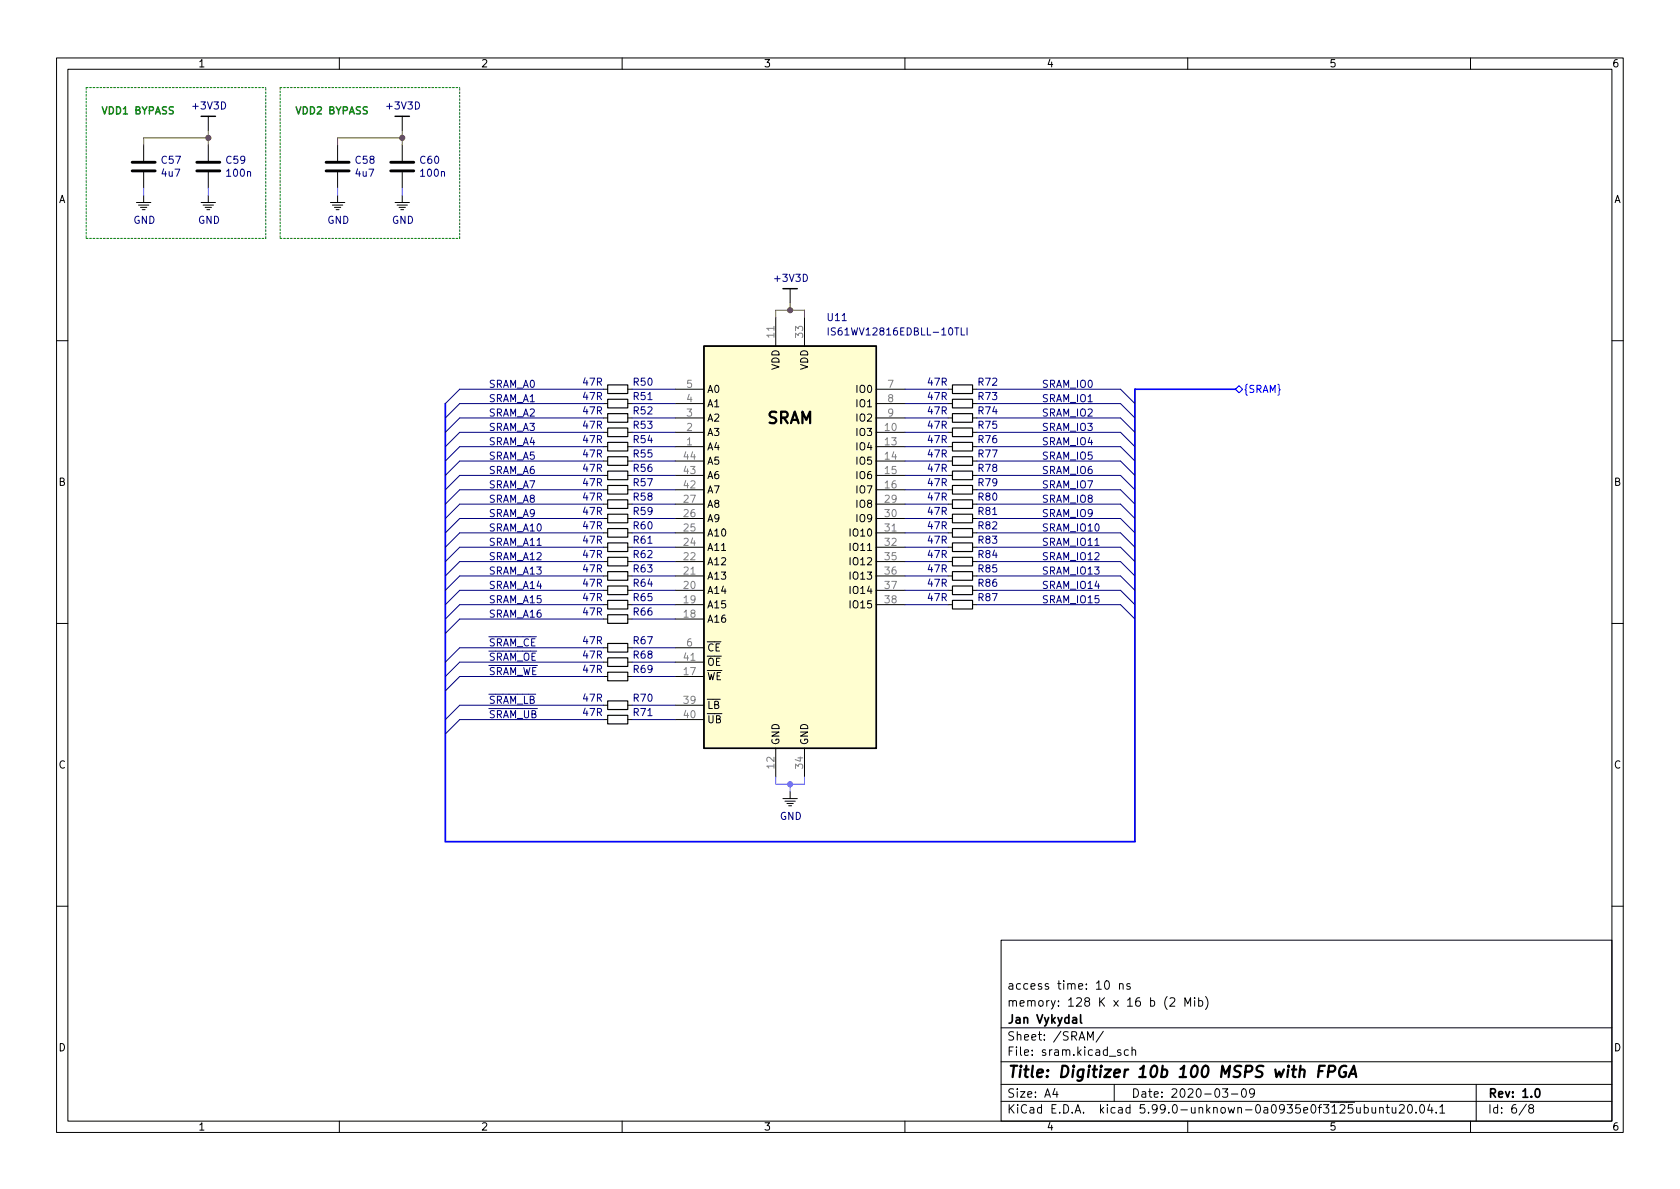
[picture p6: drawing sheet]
<svg xmlns="http://www.w3.org/2000/svg" width="297mm" height="210mm" viewBox="0 0 297 210" stroke-linecap="round" stroke-linejoin="round" font-family="sans-serif">
<g fill="none" stroke="#000" stroke-width=".18">
<path d="M10 10.2h277v190.1h-277zM12 12.2h273v186.1h-273zM60 10.2v2M110 10.2v2M160 10.2v2M210 10.2v2M260 10.2v2M24.1 35.8h2.6M24.5 36.3h1.8M24.8 36.7h1.2M25.1 37.1h.6M25.4 25.6v2.8"/>
<path d="M25.4 30.5v2.8M25.4 34.5v1.3M35.6 35.8h2.5M35.9 36.3h1.8M36.3 36.7h1.1M36.6 37.1h.5M36.8 20.6v2.5M36.8 25.6v2.8M36.8 30.5v2.8M36.8 34.5v1.3M58.4 35.8h2.6M58.8 36.3h1.8"/>
<path d="M59.1 36.7h1.1M59.4 37.1h.5M59.7 25.6v2.8M59.7 30.5v2.8M59.7 34.5v1.3M69.8 35.8h2.6M70.2 36.3h1.8M70.6 36.7h1.1M70.9 37.1h.5M71.1 20.6v2.5M71.1 25.6v2.8M71.1 30.5v2.8"/>
<path d="M71.1 34.5v1.3M137.2 56.1v5.1M139.7 51v2.6M142.2 56.1v5.1M10 60.2h2M106.7 79h.7M106.7 76.4h.7M106.7 73.9h.7M106.7 71.4h.7M106.7 68.8h.7M111 79h.8M111 76.4h.8"/>
<path d="M111 73.9h.8M111 71.4h.8M111 68.8h.8M119.4 79h5.1M119.4 76.4h5.1M119.4 73.9h5.1M119.4 71.4h5.1M119.4 68.8h5.1M154.9 79h5.1M154.9 76.4h5.1M154.9 73.9h5.1M154.9 71.4h5.1"/>
<path d="M154.9 68.8h5.1M167.6 79h.8M167.6 76.4h.8M167.6 73.9h.8M167.6 71.4h.8M167.6 68.8h.8M172 79h.7M172 76.4h.7M172 73.9h.7M172 71.4h.7M172 68.8h.7M285 60.2h2"/>
<path d="M106.7 86.6h.7M106.7 99.3h.7M106.7 96.8h.7M106.7 81.5h.7M106.7 84.1h.7M106.7 94.2h.7M106.7 91.7h.7M106.7 89.1h.7M111 86.6h.8M111 99.3h.8M111 96.8h.8M111 81.5h.8"/>
<path d="M111 84.1h.8M111 94.2h.8M111 91.7h.8M111 89.1h.8M119.4 86.6h5.1M119.4 99.3h5.1M119.4 96.8h5.1M119.4 81.5h5.1M119.4 84.1h5.1M119.4 94.2h5.1M119.4 91.7h5.1M119.4 89.1h5.1"/>
<path d="M154.9 86.6h5.1M154.9 99.3h5.1M154.9 96.8h5.1M154.9 81.5h5.1M154.9 84.1h5.1M154.9 94.2h5.1M154.9 91.7h5.1M154.9 89.1h5.1M167.6 86.6h.8M167.6 99.3h.8M167.6 96.8h.8M167.6 81.5h.8"/>
<path d="M167.6 84.1h.8M167.6 94.2h.8M167.6 91.7h.8M167.6 89.1h.8M172 86.6h.7M172 99.3h.7M172 96.8h.7M172 81.5h.7M172 84.1h.7M172 94.2h.7M172 91.7h.7M172 89.1h.7"/>
<path d="M10 110.2h2M106.7 104.4h.7M106.7 106.9h.7M106.7 119.6h.7M106.7 109.5h.7M106.7 101.8h.7M106.7 117.1h.7M106.7 114.5h.7M111 104.4h.8M111 106.9h.8M111 119.6h.8M111 109.5h.8"/>
<path d="M111 101.8h.8M111 117.1h.8M111 114.5h.8M119.4 104.4h5.1M119.4 106.9h5.1M119.4 119.6h5.1M119.4 109.5h5.1M119.4 101.8h5.1M119.4 117.1h5.1M119.4 114.5h5.1M154.9 104.4h5.1M154.9 106.9h5.1"/>
<path d="M154.9 101.8h5.1M167.6 104.4h.8M167.6 106.9h.8M167.6 101.8h.8M172 104.4h.7M172 106.9h.7M172 101.8h.7M285 110.2h2M106.7 124.7h.7M106.7 127.2h.7M111 124.7h.8M111 127.2h.8"/>
<path d="M119.4 124.7h5.1M119.4 127.2h5.1M137.2 132.3v5.1M139.7 139.9v1.3M142.2 132.3v5.1M138.4 141.2h2.6M138.8 141.7h1.8M139.1 142.1h1.2M139.4 142.5h.6M10 160.2h2M177 166.3h108v32h-108zM195.4 173.6l.2-.2a.81 .81 0 0 1 .6 .7 .81 .81 0 0 1-.3 .8h-.1a.81 .81 0 0 1-.4-1.3z"/>
<path d="M197.9 174.1l.2-.2 .4 .1 .1 .9M197.9 173.9v1M199.8 174l-.4-.1-.2 .2 .1 .3 .5 .1v.4h-.6M206.4 176.2a1.72 1.72 0 0 0 0 2.3M206.9 176.6l.5-.2 .2 .2 .1 .3-.9 1h.9M209.5 177.9v-1.5l.5 1.1 .5-1.1v1.5M211.2 176.4v.2M211.2 176.9v1M211.9 177l.5-.1 .2 .3v.4l-.1 .3h-.6M211.9 176.4v1.5M213.1 176.2a1.72 1.72 0 0 1 0 2.3M285 160.2h2"/>
<path d="M60 198.3v2M110 198.3v2M160 198.3v2M177 194.8h108M177 191.8h108M177 187.8h108M177 181.8h108M186.5 192.5l-.4 1h1M186.9 193v1M192.3 183.9v-1.5l.5 1.1 .5-1.1v1.5M195.1 182.4l-1.3 1.9M197 191.8v3"/>
<path d="M198.1 185.7l-.3-.1-.2 .2v.3l.5 .1v.4h-.5M199.5 185.7l-.4-.1-.3 .3v.4l.1 .3h.6M200.1 185.8l.3-.2 .3 .1 .1 .9M200.1 185.1v1.5M210 198.3v2M216.1 192.5h1l-.5 .6 .4 .1v.7l-.2 .1h-.4l-.3-.1M217.7 193.5h1.2M219.7 192.6l.2-.1a.81 .81 0 0 1 .5 .7 .81 .81 0 0 1-.3 .8h-.1a.81 .81 0 0 1-.6-.6 .81 .81 0 0 1 .3-.8zM221.8 193.2l-.3 .3-.4-.1-.2-.2 .2-.6 .4-.1 .2 .2a.99 .99 0 0 1-.3 1.3h-.3M242.6 195.8v1h.4l.2-.1M243.2 195.8v1M243.9 196l.2-.2 .4 .1 .1 .9"/>
<path d="M243.9 195.8v1M245.1 195.8h.5M245.3 195.3v1.3l.3 .2M246.1 195.8l.1 1h.4l.2-.1M246.8 195.8v1M247.4 195.5l.6-.2 .2 .2 .1 .3-.9 1h.9M249 195.5l.2-.2a.81 .81 0 0 1 .6 .7 .81 .81 0 0 1-.3 .8h-.1a.81 .81 0 0 1-.4-1.3zM250.4 196.7v.1M251.2 195.4l.2-.1a.81 .81 0 0 1 .5 .7 .81 .81 0 0 1-.3 .8h-.1a.81 .81 0 0 1-.6-.6 .81 .81 0 0 1 .3-.8zM252.8 195.3l-.4 1h1M253.1 195.8v1M253.9 196.7v.1"/>
<path d="M254.6 195.8l.4-.5v1.5M254.6 196.8h.8M260 198.3v2M261 191.8v6.5M269.9 195.3l-1.3 1.9M270.6 196l-.3-.3 .1-.2 .2-.2 .4 .1 .2 .2-.1 .2-.7 .2-.1 .3v.2l.3 .3h.4l.2-.3-.1-.4-.2-.1"/>
</g>
<path d="M191.1 179.4v1.3l.2 .2M271.6 192.6l.2-.1a.82 .82 0 0 1 .6 .7 .82 .82 0 0 1-.3 .8h-.2a.81 .81 0 0 1-.6-.6 .81 .81 0 0 1 .3-.8z" fill="none" stroke="#000" stroke-width=".3"/>
<path d="M233.2 189.4h.6M234.2 188.5h-.9l-.3 2M234.9 189.5h.7a.55 .55 0 0 0 .5-.5 .55 .55 0 0 0-.3-.5h-.8l-.2 2M238 188.6a1.02 1.02 0 0 0-1.2 .6 1.02 1.02 0 0 0 .5 1.3l.6-.2 .1-.7h-.4M238.5 190.5l.9-2 .4 2M238.7 189.9h1" fill="none" stroke="#000" stroke-width=".4"/>
<g fill="none" stroke="#000" stroke-width=".2">
<path d="M107.4 78.2h3.6v1.6h-3.6zM107.4 68.1h3.6v1.5h-3.6zM107.4 70.6h3.6v1.5h-3.6zM107.4 73.1h3.6v1.6h-3.6zM107.4 75.7h3.6v1.5h-3.6zM168.4 73.1h3.6v1.6h-3.6zM168.4 68.1h3.6v1.5h-3.6zM168.4 75.7h3.6v1.5h-3.6zM168.4 70.6h3.6v1.5h-3.6zM168.4 78.2h3.6v1.6h-3.6zM107.4 83.3h3.6v1.5h-3.6zM107.4 90.9h3.6v1.6h-3.6z"/>
<path d="M107.4 88.4h3.6v1.5h-3.6zM107.4 93.5h3.6v1.5h-3.6zM107.4 85.8h3.6v1.6h-3.6zM107.4 80.8h3.6v1.5h-3.6zM107.4 96h3.6v1.5h-3.6zM107.4 98.5h3.6v1.6h-3.6zM168.4 85.8h3.6v1.6h-3.6zM168.4 98.5h3.6v1.6h-3.6zM168.4 96h3.6v1.5h-3.6zM168.4 93.5h3.6v1.5h-3.6zM168.4 88.4h3.6v1.5h-3.6zM168.4 90.9h3.6v1.6h-3.6z"/>
<path d="M168.4 80.8h3.6v1.5h-3.6zM168.4 83.3h3.6v1.5h-3.6zM107.4 103.6h3.6v1.6h-3.6zM107.4 108.7h3.6v1.5h-3.6zM107.4 106.2h3.6v1.5h-3.6zM107.4 101.1h3.6v1.5h-3.6zM107.4 116.3h3.6v1.6h-3.6zM107.4 118.9h3.6v1.5h-3.6zM107.4 113.8h3.6v1.5h-3.6zM168.4 103.6h3.6v1.6h-3.6zM168.4 106.2h3.6v1.5h-3.6zM168.4 101.1h3.6v1.5h-3.6z"/>
<path d="M107.4 126.5h3.6v1.5h-3.6zM107.4 123.9h3.6v1.6h-3.6z"/>
</g>
<path d="M124.5 61.2h30.4v71.1h-30.4z" fill="#fffed0" stroke="#fffed0" stroke-width=".18"/>
<path d="M35.6 20.6h2.5M69.8 20.6h2.6M138.4 51h2.6M124.5 61.2h30.4v71.1h-30.4z" fill="none" stroke="#000" stroke-width=".25"/>
<path d="M146.4 58v1.2M147.7 58h-.5l-.2 .1v.4l.6 .2 .1 .3-.2 .2h-.5M170 58v1.2h.6M171 58v1.2" fill="none" stroke="#000084" stroke-width=".18"/>
<path d="M23.4 30.2h4M23.4 28.7h4M34.8 30.2h4.1M34.8 28.7h4.1M57.7 30.2h4M57.7 28.7h4M69.1 30.2h4.1M69.1 28.7h4.1" fill="none" stroke="#000" stroke-width=".51"/>
<path d="M218.4 68.8l.7-.6 .6 .6-.6 .7z" fill="none" stroke="#00f" stroke-width=".18"/>
<path d="M15.2 15.5v26.7M15.2 15.5h31.8M49.5 15.5h31.8M49.5 15.5v26.7M15.2 42.2h31.8M47 42.2v-26.7M49.5 42.2h31.8M81.3 42.2v-26.7" fill="none" stroke="#008000" stroke-width=".18" stroke-dasharray=".3 .3"/>
<path d="M218.4 68.8h-17.7v80h-122v-77.4" fill="none" stroke="#00f" stroke-width=".3"/>
<g fill="none" stroke="#000080" stroke-width=".18">
<path d="M106.7 79h-25.4l-2.6 2.5M106.7 76.4h-25.4l-2.6 2.6M106.7 73.9h-25.4l-2.6 2.5M106.7 68.8h-25.4l-2.6 2.6M106.7 71.4h-25.4l-2.6 2.5M111.8 79h7.6M111.8 76.4h7.6M111.8 73.9h7.6M111.8 68.8h7.6M111.8 71.4h7.6M160 79h7.6M160 76.4h7.6"/>
<path d="M160 73.9h7.6M160 68.8h7.6M160 71.4h7.6M172.7 79h25.4l2.6 2.5M172.7 76.4h25.4l2.6 2.6M172.7 73.9h25.4l2.6 2.5M172.7 68.8h25.4l2.6 2.6M172.7 71.4h25.4l2.6 2.5M106.7 81.5h-25.4l-2.6 2.6M106.7 89.1h-25.4l-2.6 2.6M106.7 99.3h-25.4l-2.6 2.5M106.7 96.8h-25.4l-2.6 2.5"/>
<path d="M106.7 94.2h-25.4l-2.6 2.6M106.7 91.7h-25.4l-2.6 2.5M106.7 86.6h-25.4l-2.6 2.5M106.7 84.1h-25.4l-2.6 2.5M111.8 81.5h7.6M111.8 89.1h7.6M111.8 99.3h7.6M111.8 96.8h7.6M111.8 94.2h7.6M111.8 91.7h7.6M111.8 86.6h7.6M111.8 84.1h7.6"/>
<path d="M160 81.5h7.6M160 89.1h7.6M160 99.3h7.6M160 96.8h7.6M160 94.2h7.6M160 91.7h7.6M160 86.6h7.6M160 84.1h7.6M172.7 81.5h25.4l2.6 2.6M172.7 89.1h25.4l2.6 2.6M172.7 99.3h25.4l2.6 2.5M172.7 96.8h25.4l2.6 2.5"/>
<path d="M172.7 94.2h25.4l2.6 2.6M172.7 91.7h25.4l2.6 2.5M172.7 86.6h25.4l2.6 2.5M172.7 84.1h25.4l2.6 2.5M106.7 117.1h-25.4l-2.6 2.5M106.7 119.6h-25.4l-2.6 2.6M106.7 109.5h-25.4l-2.6 2.5M106.7 106.9h-25.4l-2.6 2.6M106.7 104.4h-25.4l-2.6 2.5M106.7 101.8h-25.4l-2.6 2.6M106.7 114.5h-25.4l-2.6 2.6M111.8 117.1h7.6"/>
<path d="M111.8 119.6h7.6M111.8 109.5h7.6M111.8 106.9h7.6M111.8 104.4h7.6M111.8 101.8h7.6M111.8 114.5h7.6M160 106.9h7.6M160 104.4h7.6M160 101.8h7.6M172.7 106.9h25.4l2.6 2.6M172.7 104.4h25.4l2.6 2.5M172.7 101.8h25.4l2.6 2.6"/>
<path d="M106.7 124.7h-25.4l-2.6 2.5M106.7 127.2h-25.4l-2.6 2.6M111.8 124.7h7.6M111.8 127.2h7.6"/>
</g>
<path d="M36.8 23.1v2.5M36.8 24.4h-11.4v1.2M71.1 23.1v2.5M71.1 24.4h-11.4v1.2M137.2 56.1v-1.2h5v1.2M139.7 53.6v1.3" fill="none" stroke="#f00" stroke-width=".18"/>
<path d="M25.4 33.3v1.2M36.8 33.3v1.2M59.7 33.3v1.2M71.1 33.3v1.2M137.2 137.4v1.3h5v-1.3M139.7 138.7v1.2" fill="none" stroke="#1ec7ff" stroke-width=".18"/>
<circle cx="139.7" cy="138.7" r=".46" fill="#1ec7ff" stroke="#1ec7ff" stroke-width=".18"/>
<g fill="#f00" stroke="#f00" stroke-width=".18">
<circle cx="139.7" cy="54.9" r=".46"/>
<circle cx="36.8" cy="24.4" r=".46"/>
<circle cx="71.1" cy="24.4" r=".46"/>
</g>
<g font-size="2.8">
<text x="135.5" y="74.9">SRAM</text>
<text x="178" y="190.6">Title: Digitizer 10b 100 MSPS with FPGA</text>
</g>
<g font-size="2.1">
<text x="178" y="178">memory: 128 K x 16 b (2 Mib)</text>
<text x="178" y="175">access time: 10 ns</text>
<text x="178" y="184">Sheet: /SRAM/</text>
<text x="178" y="181">Jan Vykydal</text>
<text x="178" y="186.7">File: sram.kicad_sch</text>
<text x="178" y="196.9">KiCad E.D.A. kicad 5.99.0-unknown-0a0935e0f3~125~ubuntu20.04.1</text>
<text x="178" y="194.1">Size: A4</text>
<text x="200" y="194.1">Date: 2020-03-09</text>
<text x="263" y="194.1">Rev: 1.0</text>
<text x="263" y="196.9">Id: 6/8</text>
</g>
<g font-size="1.8">
<text x="35" y="11.9">1</text>
<text x="85" y="11.9">2</text>
<text x="135" y="11.9">3</text>
<text x="185" y="11.9">4</text>
<text x="235" y="11.9">5</text>
<text x="285" y="11.9">6</text>
<text x="10.3" y="35.9">A</text>
<text x="285.3" y="35.9">A</text>
<text x="137.8" y="65.5" transform="rotate(-90 137.8 65.5)">VDD</text>
<text x="142.9" y="65.5" transform="rotate(-90 142.9 65.5)">VDD</text>
<text x="125" y="69.5">A0</text>
<text x="151.6" y="69.5">IO0</text>
<text x="125" y="77.1">A3</text>
<text x="125" y="74.5">A2</text>
<text x="125" y="72">A1</text>
<text x="151.6" y="77.1">IO3</text>
<text x="151.6" y="72">IO1</text>
<text x="151.6" y="74.5">IO2</text>
<text x="125" y="79.6">A4</text>
<text x="125" y="82.2">A5</text>
<text x="151.6" y="79.6">IO4</text>
<text x="151.6" y="82.2">IO5</text>
<text x="10.3" y="85.9">B</text>
<text x="125" y="89.8">A8</text>
<text x="125" y="87.2">A7</text>
<text x="125" y="84.7">A6</text>
<text x="151.6" y="84.7">IO6</text>
<text x="151.6" y="87.2">IO7</text>
<text x="151.6" y="89.8">IO8</text>
<text x="285.3" y="85.9">B</text>
<text x="125" y="94.9">A10</text>
<text x="125" y="92.3">A9</text>
<text x="150.6" y="94.9">IO10</text>
<text x="151.6" y="92.3">IO9</text>
<text x="125" y="99.9">A12</text>
<text x="125" y="97.4">A11</text>
<text x="150.6" y="97.4">IO11</text>
<text x="150.6" y="99.9">IO12</text>
<text x="125" y="107.6">A15</text>
<text x="125" y="105">A14</text>
<text x="125" y="102.5">A13</text>
<text x="150.6" y="102.5">IO13</text>
<text x="150.6" y="105">IO14</text>
<text x="150.6" y="107.6">IO15</text>
<text x="125" y="110.1">A16</text>
<text x="125" y="117.7">~OE</text>
<text x="125" y="115.2">~CE</text>
<text x="125" y="120.3">~WE</text>
<text x="125" y="125.3">~LB</text>
<text x="125" y="127.9">~UB</text>
<text x="137.8" y="131.8" transform="rotate(-90 137.8 131.8)">GND</text>
<text x="142.9" y="131.8" transform="rotate(-90 142.9 131.8)">GND</text>
<text x="10.3" y="135.9">C</text>
<text x="285.3" y="135.9">C</text>
<text x="10.3" y="185.9">D</text>
<text x="285.3" y="185.9">D</text>
<text x="35" y="199.9">1</text>
<text x="85" y="199.9">2</text>
<text x="135" y="199.9">3</text>
<text x="185" y="199.9">4</text>
<text x="235" y="199.9">5</text>
<text x="285" y="199.9">6</text>
</g>
<g font-size="1.8" fill="#008000">
<text x="17.8" y="20.2">VDD1 BYPASS</text>
<text x="52.1" y="20.2">VDD2 BYPASS</text>
</g>
<g font-size="1.8" fill="#000084">
<text x="34.2" y="19.3">+3V3D</text>
<text x="68.5" y="19.3">+3V3D</text>
<text x="28.7" y="31.2">4u7</text>
<text x="40.2" y="31.2">100n</text>
<text x="63" y="31.2">4u7</text>
<text x="74.5" y="31.2">100n</text>
<text x="23.6" y="39.6">GND</text>
<text x="35" y="39.6">GND</text>
<text x="57.9" y="39.6">GND</text>
<text x="69.3" y="39.6">GND</text>
<text x="137.1" y="49.8">+3V3D</text>
<text x="147.5" y="59.3">IS61WV12816EDBLL-10TLI</text>
<text x="103.1" y="68.2">47R</text>
<text x="103.1" y="70.7">47R</text>
<text x="164.1" y="68.2">47R</text>
<text x="164.1" y="70.7">47R</text>
<text x="103.1" y="73.3">47R</text>
<text x="103.1" y="75.8">47R</text>
<text x="164.1" y="73.3">47R</text>
<text x="164.1" y="75.8">47R</text>
<text x="103.1" y="78.4">47R</text>
<text x="103.1" y="83.4">47R</text>
<text x="103.1" y="80.9">47R</text>
<text x="164.1" y="80.9">47R</text>
<text x="164.1" y="83.4">47R</text>
<text x="164.1" y="78.4">47R</text>
<text x="103.1" y="88.5">47R</text>
<text x="103.1" y="86">47R</text>
<text x="164.1" y="86">47R</text>
<text x="164.1" y="88.5">47R</text>
<text x="103.1" y="91.1">47R</text>
<text x="103.1" y="93.6">47R</text>
<text x="164.1" y="93.6">47R</text>
<text x="164.1" y="91.1">47R</text>
<text x="103.1" y="101.2">47R</text>
<text x="103.1" y="96.1">47R</text>
<text x="103.1" y="98.7">47R</text>
<text x="164.1" y="98.7">47R</text>
<text x="164.1" y="96.1">47R</text>
<text x="164.1" y="101.2">47R</text>
<text x="103.1" y="103.8">47R</text>
<text x="103.1" y="106.3">47R</text>
<text x="164.1" y="103.8">47R</text>
<text x="164.1" y="106.3">47R</text>
<text x="103.1" y="108.8">47R</text>
<text x="103.1" y="113.9">47R</text>
<text x="103.1" y="116.5">47R</text>
<text x="103.1" y="119">47R</text>
<text x="103.1" y="124.1">47R</text>
<text x="103.1" y="126.6">47R</text>
<text x="137.9" y="145">GND</text>
</g>
<g font-size="1.8" fill="#000080">
<text x="28.6" y="29">C57</text>
<text x="40.1" y="29">C59</text>
<text x="62.9" y="29">C58</text>
<text x="74.3" y="29">C60</text>
<text x="146.4" y="56.8">U11</text>
<text x="86.4" y="68.6">SRAM_A0</text>
<text x="86.4" y="71.1">SRAM_A1</text>
<text x="112.1" y="68.2">R50</text>
<text x="112.1" y="70.7">R51</text>
<text x="173" y="68.2">R72</text>
<text x="173" y="70.7">R73</text>
<text x="184.1" y="68.6">SRAM_IO0</text>
<text x="184.1" y="71.1">SRAM_IO1</text>
<text x="86.4" y="76.2">SRAM_A3</text>
<text x="86.4" y="73.6">SRAM_A2</text>
<text x="112.1" y="73.3">R52</text>
<text x="112.1" y="75.8">R53</text>
<text x="173" y="73.3">R74</text>
<text x="173" y="75.8">R75</text>
<text x="184.1" y="73.6">SRAM_IO2</text>
<text x="184.1" y="76.2">SRAM_IO3</text>
<text x="86.4" y="83.8">SRAM_A6</text>
<text x="86.4" y="81.3">SRAM_A5</text>
<text x="86.4" y="78.7">SRAM_A4</text>
<text x="112.1" y="78.4">R54</text>
<text x="112.1" y="83.4">R56</text>
<text x="112.1" y="80.9">R55</text>
<text x="173" y="80.9">R77</text>
<text x="173" y="83.4">R78</text>
<text x="173" y="78.4">R76</text>
<text x="184.1" y="78.7">SRAM_IO4</text>
<text x="184.1" y="81.3">SRAM_IO5</text>
<text x="184.1" y="83.8">SRAM_IO6</text>
<text x="86.4" y="86.3">SRAM_A7</text>
<text x="86.4" y="88.9">SRAM_A8</text>
<text x="112.1" y="88.5">R58</text>
<text x="112.1" y="86">R57</text>
<text x="173" y="86">R79</text>
<text x="173" y="88.5">R80</text>
<text x="184.1" y="86.3">SRAM_IO7</text>
<text x="184.1" y="88.9">SRAM_IO8</text>
<text x="86.4" y="91.4">SRAM_A9</text>
<text x="86.4" y="94">SRAM_A10</text>
<text x="112.1" y="91.1">R59</text>
<text x="112.1" y="93.6">R60</text>
<text x="173" y="93.6">R82</text>
<text x="173" y="91.1">R81</text>
<text x="184.1" y="94">SRAM_IO10</text>
<text x="184.1" y="91.4">SRAM_IO9</text>
<text x="86.4" y="99">SRAM_A12</text>
<text x="86.4" y="101.6">SRAM_A13</text>
<text x="86.4" y="96.5">SRAM_A11</text>
<text x="112.1" y="101.2">R63</text>
<text x="112.1" y="96.1">R61</text>
<text x="112.1" y="98.7">R62</text>
<text x="173" y="98.7">R84</text>
<text x="173" y="96.1">R83</text>
<text x="173" y="101.2">R85</text>
<text x="184.1" y="101.6">SRAM_IO13</text>
<text x="184.1" y="96.5">SRAM_IO11</text>
<text x="184.1" y="99">SRAM_IO12</text>
<text x="86.4" y="106.7">SRAM_A15</text>
<text x="86.4" y="104.1">SRAM_A14</text>
<text x="112.1" y="103.8">R64</text>
<text x="112.1" y="106.3">R65</text>
<text x="173" y="103.8">R86</text>
<text x="173" y="106.3">R87</text>
<text x="184.1" y="106.7">SRAM_IO15</text>
<text x="184.1" y="104.1">SRAM_IO14</text>
<text x="86.4" y="109.2">SRAM_A16</text>
<text x="112.1" y="108.8">R66</text>
<text x="112.1" y="113.9">R67</text>
<text x="86.4" y="114.3">~SRAM_CE</text>
<text x="86.4" y="116.8">~SRAM_OE</text>
<text x="86.4" y="119.4">~SRAM_WE</text>
<text x="112.1" y="116.5">R68</text>
<text x="112.1" y="119">R69</text>
<text x="86.4" y="124.4">~SRAM_LB</text>
<text x="112.1" y="124.1">R70</text>
<text x="86.4" y="127">~SRAM_UB</text>
<text x="112.1" y="126.6">R71</text>
</g>
<g font-size="1.8" fill="#808080">
<text x="136.9" y="59.7" transform="rotate(-90 136.9 59.7)">11</text>
<text x="142" y="59.7" transform="rotate(-90 142 59.7)">33</text>
<text x="121.4" y="71.1">4</text>
<text x="121.4" y="68.6">5</text>
<text x="157" y="68.6">7</text>
<text x="157" y="71.1">8</text>
<text x="121.4" y="76.2">2</text>
<text x="121.4" y="73.7">3</text>
<text x="156.5" y="76.2">10</text>
<text x="157" y="73.7">9</text>
<text x="120.9" y="83.8">43</text>
<text x="120.9" y="81.3">44</text>
<text x="121.4" y="78.7">1</text>
<text x="156.5" y="78.7">13</text>
<text x="156.5" y="81.3">14</text>
<text x="156.5" y="83.8">15</text>
<text x="120.9" y="88.9">27</text>
<text x="120.9" y="86.4">42</text>
<text x="156.5" y="86.4">16</text>
<text x="156.5" y="88.9">29</text>
<text x="120.9" y="94">25</text>
<text x="120.9" y="91.4">26</text>
<text x="156.5" y="91.4">30</text>
<text x="156.5" y="94">31</text>
<text x="120.9" y="101.6">21</text>
<text x="120.9" y="99.1">22</text>
<text x="120.9" y="96.5">24</text>
<text x="156.5" y="96.5">32</text>
<text x="156.5" y="99.1">35</text>
<text x="156.5" y="101.6">36</text>
<text x="120.9" y="106.7">19</text>
<text x="120.9" y="104.1">20</text>
<text x="156.5" y="104.1">37</text>
<text x="156.5" y="106.7">38</text>
<text x="120.9" y="109.2">18</text>
<text x="120.9" y="119.4">17</text>
<text x="120.9" y="116.8">41</text>
<text x="121.4" y="114.3">6</text>
<text x="120.9" y="124.5">39</text>
<text x="120.9" y="127">40</text>
<text x="136.9" y="135.9" transform="rotate(-90 136.9 135.9)">12</text>
<text x="142" y="135.9" transform="rotate(-90 142 135.9)">34</text>
</g>
<text font-size="1.8" fill="#00f" x="219.8" y="69.5">{SRAM}</text>
</svg>
